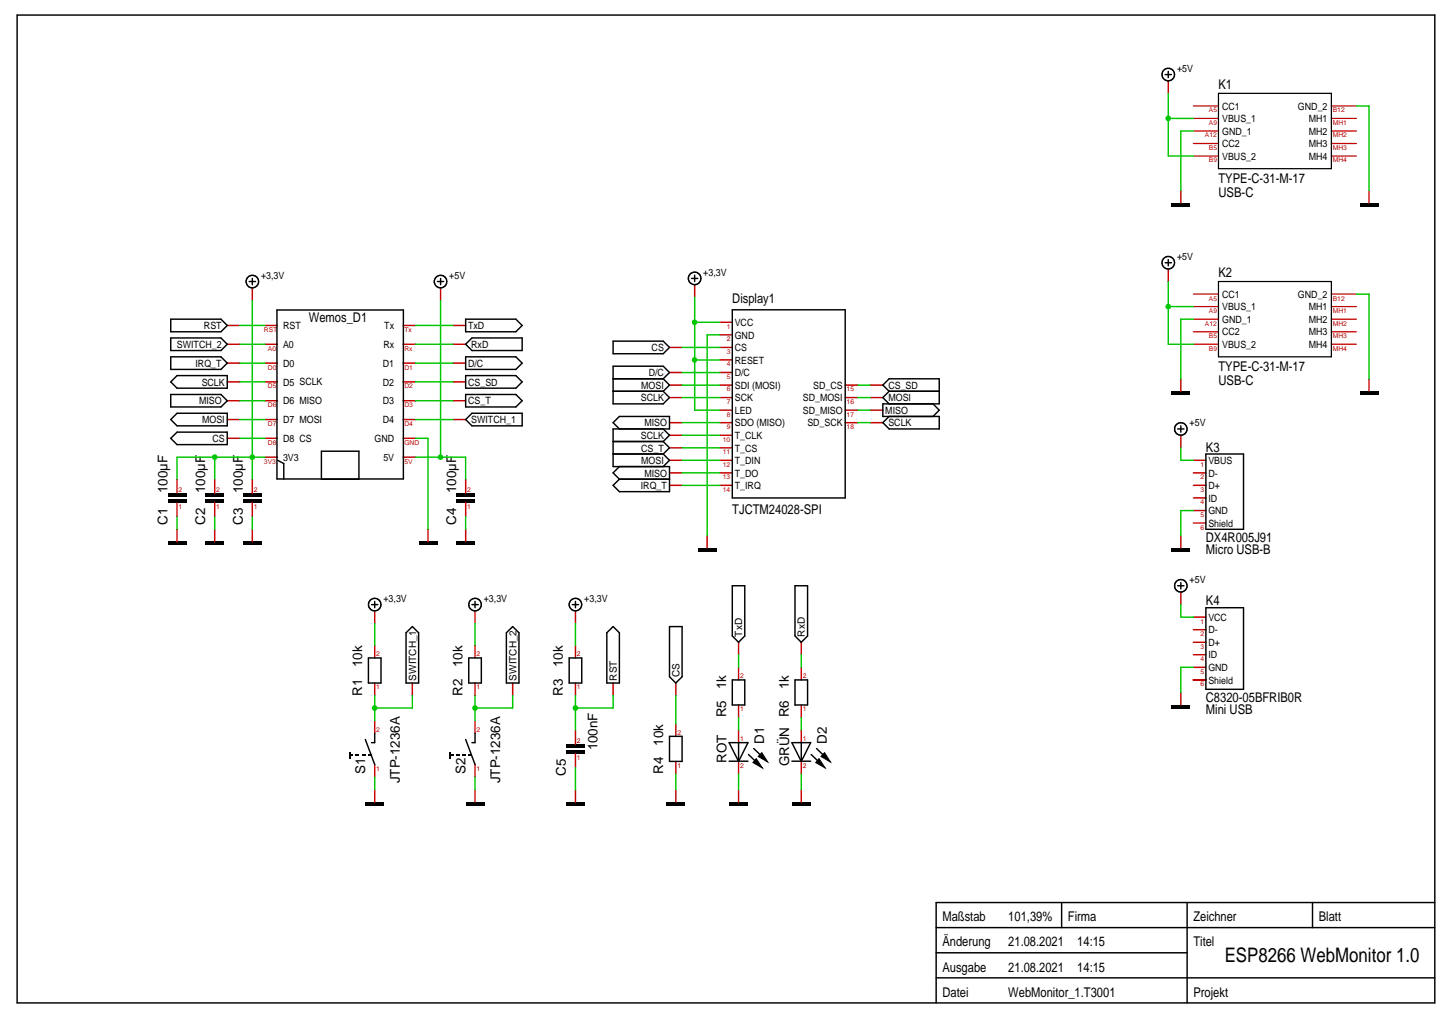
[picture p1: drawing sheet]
<svg xmlns="http://www.w3.org/2000/svg" width="297mm" height="210mm" viewBox="0 0 297 210" stroke-linecap="round" stroke-linejoin="round" font-family="sans-serif">
<g fill="#000">
<path d="M240.5 41.7h3.8v.6h-3.8zM279.1 41.7h3.9v.6h-3.9zM240.5 80.3h3.8v.6h-3.8zM279.1 80.3h3.9v.6h-3.9zM34.4 101.2h3.9v.7h-3.9zM34.4 102.5h3.9v.6h-3.9zM34.4 111.2h3.9v.6h-3.9zM42.1 101.2h3.9v.7h-3.9zM42.1 102.5h3.9v.6h-3.9zM42.1 111.2h3.9v.6h-3.9zM49.9 101.2h3.8v.7h-3.8zM49.9 102.5h3.8v.6h-3.8z"/>
<path d="M49.9 111.2h3.8v.6h-3.8zM85.9 111.2h3.9v.6h-3.9zM93.7 111.2h3.8v.6h-3.8zM93.7 101.2h3.8v.7h-3.8zM93.7 102.5h3.8v.6h-3.8zM143.2 112.5h3.9v.6h-3.9zM240.5 112.5h3.8v.6h-3.8zM71.8 154.8h.6v.3h-.6zM71.6 154.3h.3v1.3h-.3zM73 154.8h.7v.3h-.7zM74.3 154.8h.7v.3h-.7zM75.6 154.8h.7v.3h-.7z"/>
<path d="M92.4 154.8h.6v.3h-.6zM92.2 154.3h.3v1.3h-.3zM93.7 154.8h.6v.3h-.6zM95 154.8h.6v.3h-.6zM96.2 154.8h.7v.3h-.7zM116.2 152.7h3.9v.6h-3.9zM116.2 154h3.9v.6h-3.9zM240.5 144.7h3.8v.6h-3.8zM75 164.6h3.8v.6h-3.8zM95.6 164.6h3.9v.6h-3.9zM116.2 164.6h3.9v.6h-3.9zM136.8 164.6h3.9v.6h-3.9z"/>
<path d="M149.7 164.6h3.8v.6h-3.8zM162.6 164.6h3.8v.6h-3.8z"/>
</g>
<g fill="none" stroke="#c70000" stroke-width=".3">
<path d="M239.8 16.6v2.6M242.4 39.1v2.6M281 39.1v2.6M51.8 59.1v2.5M90.4 59.1v2.5M142.6 58.4v2.6M239.8 55.2v2.6M46.7 74.5h2.5M46.7 70.6h2.5M46.7 66.8h2.5M46.7 78.4h2.5M54.4 74.5h2.6"/>
<path d="M54.4 70.6h2.6M54.4 66.8h2.6M54.4 78.4h2.6M82.7 74.5h2.6M82.7 70.6h2.6M82.7 66.8h2.6M82.7 78.4h2.6M93 74.5h2.6M93 70.6h2.6M93 66.8h2.6M93 78.4h2.6M137.4 76.4h2.6"/>
<path d="M137.4 79h2.6M137.4 71.3h2.6M147.7 76.4h2.6M147.7 79h2.6M147.7 71.3h2.6M147.7 73.9h2.6M147.7 68.7h2.6M147.7 66.1h2.6M173.5 79h2.6M178.6 79h2.6M242.4 77.7v2.6M281 77.7v2.6"/>
<path d="M36.3 98.3v2.9M44.1 98.3v2.9M46.7 86.1h2.5M46.7 82.2h2.5M46.7 89.9h2.5M51.8 98.3v2.9M54.4 86.1h2.6M54.4 82.2h2.6M54.4 89.9h2.6M54.4 93.8h2.6M82.7 86.1h2.6M82.7 82.2h2.6"/>
<path d="M82.7 89.9h2.6M82.7 93.8h2.6M93 86.1h2.6M93 82.2h2.6M95.6 98.3v2.9M137.4 99.6h2.6M137.4 97h2.6M137.4 94.4h2.6M137.4 91.9h2.6M137.4 89.3h2.6M137.4 86.7h2.6M137.4 81.6h2.6"/>
<path d="M147.7 99.6h2.6M147.7 97h2.6M147.7 94.4h2.6M147.7 91.9h2.6M147.7 89.3h2.6M147.7 86.7h2.6M147.7 81.6h2.6M147.7 84.2h2.6M173.5 86.7h2.6M173.5 81.6h2.6M173.5 84.2h2.6M178.6 86.7h2.6"/>
<path d="M178.6 81.6h2.6M178.6 84.2h2.6M242.4 89.3v2.6M245 99.6h2.5M245 97h2.5M245 94.4h2.5M36.3 103.1v2.9M36.3 108.6v2.6M44.1 103.1v2.9M44.1 108.6v2.6M51.8 103.1v2.9M51.8 108.6v2.6"/>
<path d="M87.9 108.6v2.6M95.6 103.1v2.9M95.6 108.6v2.6M145.2 109.9v2.6M242.4 109.9v2.6M245 104.8h2.5M245 102.2h2.5M245 107.3h2.5M76.9 125.3v2.6M76.9 132.4v2.6M97.5 125.3v2.6M97.5 132.4v2.6"/>
<path d="M118.1 125.3v2.6M118.1 132.4v2.6M151.6 131.8v2.5M151.6 136.9v2.6M164.5 131.8v2.5M164.5 136.9v2.6M242.4 121.5v2.6M245 139.5h2.5M245 136.9h2.5M245 134.3h2.5M245 131.8h2.5M245 129.2h2.5"/>
<path d="M245 126.6h2.5M76.9 140.1v2.6M76.9 147.9v2.5M76.9 156.9v2.5M84.6 140.1v2.6M97.5 140.1v2.6M97.5 147.9v2.5M97.5 156.9v2.5M105.2 140.1v2.6M118.1 140.1v2.6M118.1 149.8v2.9M118.1 154.6v2.9"/>
<path d="M125.9 140.1v2.6M138.7 140.1v2.6M138.7 148.5v2.6M138.7 156.2v2.6M151.6 144.7v2.5M151.6 149.8v2.6M151.6 156.2v2.6M164.5 144.7v2.5M164.5 149.8v2.6M164.5 156.2v2.6M242.4 142.1v2.6M76.9 162v2.6"/>
<path d="M97.5 162v2.6M118.1 162v2.6M138.7 162v2.6M151.6 162v2.6M164.5 162v2.6"/>
</g>
<g fill="none" stroke="#000" stroke-width=".3">
<path d="M3.5 3.1h291v202.7h-291zM239.2 15.3h1.3M239.8 14.6v1.3M51.2 57.8h1.3M51.8 57.1v1.3M89.8 57.8h1.3M90.4 57.1v1.3M141.9 57.1h1.3M142.6 56.5v1.3M239.2 53.9h1.3M239.8 53.3v1.2M35.1 73.2h10.3l1.3 1.3-1.3 1.3h-10.3z"/>
<path d="M35.1 65.5h10.3l1.3 1.3-1.3 1.3h-10.3zM35.1 69.3h10.3l1.3 1.3-1.3 1.3h-10.3zM36.3 77.1h10.4v2.6h-10.4l-1.2-1.3zM56.9 63.6h25.9v34.7h-25.9zM95.6 73.2h10.3l1.3 1.3-1.3 1.3h-10.3zM95.6 65.5h10.3l1.3 1.3-1.3 1.3h-10.3zM95.6 77.1h10.3l1.3 1.3-1.3 1.3h-10.3zM96.9 69.3h10.3v2.6h-10.3l-1.3-1.3zM125.9 70h10.2l1.3 1.3-1.3 1.3h-10.2zM125.9 77.7h10.2M136.1 77.7l1.3-1.3-1.3-1.3h-10.2v7.8h10.2l1.3-1.3-1.3-1.3M136.1 77.7l1.3 1.3-1.3 1.3"/>
<path d="M150.3 63.6h23.2v38.6h-23.2zM35.1 80.9h10.3l1.3 1.3-1.3 1.3h-10.3zM35.1 89.9l1.2-1.2h10.4v2.5h-10.4zM36.3 84.8h10.4v2.6h-10.4l-1.2-1.3zM57 94.4l1.3 .7v3.2M66 92.6h7.7v5.7h-7.7zM95.6 86.1l1.3-1.3h10.3v2.6h-10.3zM95.6 80.9h10.3l1.3 1.3-1.3 1.3h-10.3zM125.9 93.2h10.2M125.9 90.6h10.2M125.9 80.3h10.2M127.1 88l-1.2-1.3 1.2-1.3h10.3v2.6h-11.5v7.7h11.5v5.2h-10.3l-1.2-1.3 1.2-1.3"/>
<path d="M127.1 98.3h10.3M127.1 95.7l-1.2 1.3 1.2 1.3M136.1 90.6l1.3 1.3-1.3 1.3M136.1 88l1.3 1.3-1.3 1.3M136.1 93.2l1.3 1.2-1.3 1.3M182.5 80.3l-1.3-1.3 1.3-1.3h10.3v5.2h-11.6v2.5h11.6v2.6h-10.3l-1.3-1.3 1.3-1.3M182.5 80.3h10.3M182.5 80.3l-1.3 1.3 1.3 1.3M191.5 82.9l1.3 1.3-1.3 1.2M241.7 88h1.3M242.4 87.4v1.3M247.5 93.2h7.8v15.4h-7.8z"/>
<path d="M242.4 119.5v1.3M75.6 135h2.6v5.1h-2.6zM76.3 124.1h1.3M76.9 123.4v1.3M83.4 129.8l1.2-1.2 1.3 1.2v10.3h-2.5zM96.2 135h2.6v5.1h-2.6zM96.9 124.1h1.3M97.5 123.4v1.3M103.9 129.8l1.3-1.2 1.3 1.2v10.3h-2.6zM116.8 135h2.6v5.1h-2.6zM117.5 124.1h1.3M118.1 123.4v1.3"/>
<path d="M124.6 129.8l1.3-1.2 1.2 1.2v10.3h-2.5zM137.4 128.6h2.6v10.3l-1.3 1.2-1.3-1.2zM150.3 120.2h2.6v10.3l-1.3 1.3-1.3-1.3zM150.3 139.5h2.6v5.2h-2.6zM163.2 120.2h2.6v10.3l-1.3 1.3-1.3-1.3zM163.2 139.5h2.6v5.2h-2.6zM241.7 120.2h1.3M247.5 124.7h7.8v16.7h-7.8zM75 151.7l1.9 5.2M76.9 150.4v2h-.6M95.6 151.7l1.9 5.2M97.5 150.4v2h-.6"/>
<path d="M137.4 151.1h2.6v5.1h-2.6zM149.7 156.2h3.8M149.7 152.4h3.8l-1.9 3.8zM151.6 152.4v3.8M153.6 154.8l2 1.9M154.7 153.6l1.9 1.8M162.6 156.2h3.8M162.6 152.4h3.8l-1.9 3.8zM164.5 152.4v3.8M166.5 154.8l1.9 1.9M167.6 153.6l1.9 1.8M192.2 195.5h51.5"/>
<path d="M192.2 190.3h102.3M217.9 185.2v5.1M243.7 185.2v20.6M269.4 185.2v5.1M294.5 185.2h-102.3v20.6M192.2 200.6h102.3"/>
<circle cx="239.8" cy="15.3" r="1.29"/>
<circle cx="51.8" cy="57.8" r="1.29"/>
<circle cx="90.4" cy="57.8" r="1.29"/>
<circle cx="142.6" cy="57.1" r="1.29"/>
<circle cx="239.8" cy="53.9" r="1.29"/>
<circle cx="242.4" cy="88" r="1.28"/>
<circle cx="76.9" cy="124" r="1.28"/>
<circle cx="97.5" cy="124" r="1.29"/>
<circle cx="118.1" cy="124" r="1.28"/>
<circle cx="242.4" cy="120.2" r="1.28"/>
</g>
<g fill="none" stroke="#c70000" stroke-width=".25">
<path d="M245 32h5.1M245 29.4h5.1M245 26.9h5.1M245 24.3h5.1M245 21.7h5.1M273.3 32h5.1M273.3 29.4h5.1M273.3 26.9h5.1M273.3 24.3h5.1M273.3 21.7h5.1M245 70.6h5.1M245 68.1h5.1"/>
<path d="M245 65.5h5.1M245 62.9h5.1M245 60.3h5.1M273.3 70.6h5.1M273.3 68.1h5.1M273.3 65.5h5.1M273.3 62.9h5.1M273.3 60.3h5.1"/>
</g>
<path d="M250.1 19.2h23.2v15.4h-23.2zM250.1 57.8h23.2v15.4h-23.2z" fill="none" stroke="#000" stroke-width=".25"/>
<path d="M155.2 155.7l1.3 1.9-1.9-1.1zM156.4 154.4l1.2 2-2-1.2zM168.1 155.7l1.3 1.9-2-1.1zM169.3 154.4l1.2 2-2-1.2z" fill="#000" stroke="#000" stroke-width=".21"/>
<path d="M49.2 70.6h5.2M151.6 147.2v2.6M164.5 147.2v2.6" fill="none" stroke="#00c700" stroke-width=".3"/>
<circle cx="97.5" cy="145.3" r=".58" fill="#00c700"/>
<path d="M97.5 142.7v5.2M105.2 142.7v2.6h-7.7" fill="none" stroke="#00c700" stroke-width=".3"/>
<circle cx="76.9" cy="145.3" r=".58" fill="#00c700"/>
<path d="M49.2 74.5h5.2M85.3 70.6h7.7M85.3 66.8h7.7M85.3 86.1h7.7M140 99.6h7.7M151.6 134.3v2.6M164.5 134.3v2.6M76.9 142.7v5.2M84.6 142.7v2.6h-7.7M118.1 145.3h7.8M118.1 142.7v7.1" fill="none" stroke="#00c700" stroke-width=".3"/>
<circle cx="118.1" cy="145.3" r=".58" fill="#00c700"/>
<path d="M49.2 66.8h5.2M85.3 74.5h7.7M140 76.4h7.7M239.8 70.6h5.2M85.3 82.2h7.7M140 91.9h7.7M125.9 142.7v2.6" fill="none" stroke="#00c700" stroke-width=".3"/>
<circle cx="239.8" cy="62.9" r=".58" fill="#00c700"/>
<path d="M239.8 32h5.2M239.8 57.8v12.8M239.8 62.9h5.2M242.4 91.9v2.5h2.6" fill="none" stroke="#00c700" stroke-width=".3"/>
<circle cx="239.8" cy="24.3" r=".58" fill="#00c700"/>
<path d="M239.8 19.2v12.8M239.8 24.3h5.2M95.6 93.8v4.5M242.4 124.1v2.5h2.6" fill="none" stroke="#00c700" stroke-width=".3"/>
<circle cx="90.4" cy="93.8" r=".58" fill="#00c700"/>
<g fill="none" stroke="#00c700" stroke-width=".3">
<path d="M245 26.9h-2.6v12.2M278.4 21.7h2.6v17.4M85.3 78.4h7.7M90.4 61.6v32.2M147.7 68.7h-2.5v41.2M176.1 79h2.5M245 65.5h-2.6v12.2M278.4 60.3h2.6v17.4M36.3 93.8v4.5M85.3 93.8h10.3M85.3 89.9h2.6v18.7M36.3 106v2.6"/>
<path d="M44.1 106v2.6M51.8 106v2.6M95.6 106v2.6M245 104.8h-2.6v5.1M76.9 127.9v4.5M245 136.9h-2.6v5.2M76.9 159.4v2.6M97.5 159.4v2.6M118.1 157.5v4.5M138.7 158.8v3.2M151.6 158.8v3.2M164.5 158.8v3.2"/>
</g>
<circle cx="44.1" cy="93.8" r=".58" fill="#00c700"/>
<path d="M36.3 93.8h15.5M44.1 93.8v4.5" fill="none" stroke="#00c700" stroke-width=".3"/>
<circle cx="51.8" cy="93.8" r=".58" fill="#00c700"/>
<path d="M51.8 93.8v4.5M97.5 127.9v4.5M118.1 127.9v4.5" fill="none" stroke="#00c700" stroke-width=".3"/>
<circle cx="142.6" cy="73.9" r=".57" fill="#00c700"/>
<path d="M142.6 66.1v7.8h5.1M142.6 84.2h5.1" fill="none" stroke="#00c700" stroke-width=".3"/>
<circle cx="142.6" cy="66.1" r=".57" fill="#00c700"/>
<g fill="none" stroke="#00c700" stroke-width=".3">
<path d="M49.2 78.4h5.2M51.8 61.6v32.2h2.6M140 71.3h7.7M140 79h7.7M142.6 61v5.1h5.1M142.6 73.9v10.3M49.2 82.2h5.2M49.2 89.9h5.2M49.2 86.1h5.2M140 97h7.7M140 86.7h7.7M140 94.4h7.7"/>
<path d="M140 81.6h7.7M140 89.3h7.7M176.1 86.7h2.5M176.1 84.2h2.5M176.1 81.6h2.5M138.7 142.7v5.8"/>
</g>
<text font-size="4.1" x="251.4" y="197.4">ESP8266 WebMonitor 1.0</text>
<g font-size="2.8">
<text x="250.1" y="18.2">K1</text>
<text x="250.1" y="40.4">USB-C</text>
<text x="250.1" y="37.5">TYPE-C-31-M-17</text>
<text x="250.1" y="56.9">K2</text>
<text x="150.3" y="62.3">Display1</text>
<text x="63.4" y="66.1">Wemos_D1</text>
<text x="250.1" y="76.2">TYPE-C-31-M-17</text>
<text x="250.1" y="79">USB-C</text>
<text x="247.5" y="92.6">K3</text>
<text x="34.4" y="101.2" transform="rotate(-90 34.4 101.2)">100µF</text>
<text x="42.1" y="101.2" transform="rotate(-90 42.1 101.2)">100µF</text>
<text x="49.9" y="101.2" transform="rotate(-90 49.9 101.2)">100µF</text>
<text x="93.7" y="101.2" transform="rotate(-90 93.7 101.2)">100µF</text>
<text x="34.4" y="107.7" transform="rotate(-90 34.4 107.7)">C1</text>
<text x="42.1" y="107.7" transform="rotate(-90 42.1 107.7)">C2</text>
<text x="49.9" y="107.7" transform="rotate(-90 49.9 107.7)">C3</text>
<text x="93.7" y="107.7" transform="rotate(-90 93.7 107.7)">C4</text>
<text x="150.3" y="105.4">TJCTM24028-SPI</text>
<text x="247.5" y="113.7">Micro USB-B</text>
<text x="247.5" y="111.1">DX4R005J91</text>
<text x="247.5" y="124.1">K4</text>
<text x="74.3" y="136.9" transform="rotate(-90 74.3 136.9)">10k</text>
<text x="95" y="136.9" transform="rotate(-90 95 136.9)">10k</text>
<text x="115.5" y="136.9" transform="rotate(-90 115.5 136.9)">10k</text>
<text x="74.3" y="142.7" transform="rotate(-90 74.3 142.7)">R1</text>
<text x="95" y="142.7" transform="rotate(-90 95 142.7)">R2</text>
<text x="115.5" y="142.7" transform="rotate(-90 115.5 142.7)">R3</text>
<text x="149" y="141.4" transform="rotate(-90 149 141.4)">1k</text>
<text x="161.9" y="141.4" transform="rotate(-90 161.9 141.4)">1k</text>
<text x="149" y="147.2" transform="rotate(-90 149 147.2)">R5</text>
<text x="161.9" y="147.2" transform="rotate(-90 161.9 147.2)">R6</text>
<text x="247.5" y="146.6">Mini USB</text>
<text x="247.5" y="144.1">C8320-05BFRIB0R</text>
<text x="122.6" y="154" transform="rotate(-90 122.6 154)">100nF</text>
<text x="136.1" y="153" transform="rotate(-90 136.1 153)">10k</text>
<text x="156.8" y="152.7" transform="rotate(-90 156.8 152.7)">D1</text>
<text x="169.7" y="152.7" transform="rotate(-90 169.7 152.7)">D2</text>
<text x="75" y="158.8" transform="rotate(-90 75 158.8)">S1</text>
<text x="82.1" y="160.7" transform="rotate(-90 82.1 160.7)">JTP-1236A</text>
<text x="95.6" y="158.8" transform="rotate(-90 95.6 158.8)">S2</text>
<text x="102.7" y="160.7" transform="rotate(-90 102.7 160.7)">JTP-1236A</text>
<text x="116.2" y="159.1" transform="rotate(-90 116.2 159.1)">C5</text>
<text x="136.1" y="158.8" transform="rotate(-90 136.1 158.8)">R4</text>
<text x="149.1" y="156.6" transform="rotate(-90 149.1 156.6)">ROT</text>
<text x="162" y="157.2" transform="rotate(-90 162 157.2)">GRÜN</text>
<text x="193.5" y="189.1">Maßstab</text>
<text x="207" y="189.1">101,39%</text>
<text x="219.2" y="189.1">Firma</text>
<text x="245" y="189.1">Zeichner</text>
<text x="270.7" y="189.1">Blatt</text>
<text x="193.5" y="194.2">Änderung</text>
<text x="207" y="194.2">21.08.2021</text>
<text x="221.1" y="194.2">14:15</text>
<text x="245" y="194.2">Titel</text>
<text x="193.5" y="199.3">Ausgabe</text>
<text x="207" y="199.3">21.08.2021</text>
<text x="221.1" y="199.3">14:15</text>
<text x="193.5" y="204.5">Datei</text>
<text x="207" y="204.5">WebMonitor_1.T3001</text>
<text x="245" y="204.5">Projekt</text>
</g>
<g font-size="2.1">
<text x="241.6" y="14.8">+5V</text>
<text x="250.9" y="22.5">CC1</text>
<text x="266.4" y="22.5">GND_2</text>
<text x="250.9" y="27.6">GND_1</text>
<text x="250.9" y="25.1">VBUS_1</text>
<text x="268.7" y="27.6">MH2</text>
<text x="268.7" y="25.1">MH1</text>
<text x="250.9" y="32.8">VBUS_2</text>
<text x="250.9" y="30.2">CC2</text>
<text x="268.7" y="32.8">MH4</text>
<text x="268.7" y="30.2">MH3</text>
<text x="241.6" y="53.4">+5V</text>
<text x="53.6" y="57.2">+3,3V</text>
<text x="92.2" y="57.2">+5V</text>
<text x="144.4" y="56.6">+3,3V</text>
<text x="250.9" y="63.7">VBUS_1</text>
<text x="250.9" y="61.1">CC1</text>
<text x="266.4" y="61.1">GND_2</text>
<text x="268.7" y="63.7">MH1</text>
<text x="36.3" y="71.4">SWITCH_2</text>
<text x="41.9" y="67.5">RST</text>
<text x="58.1" y="71.4">A0</text>
<text x="58.1" y="67.5">RST</text>
<text x="78.7" y="71.4">Rx</text>
<text x="78.9" y="67.5">Tx</text>
<text x="96.1" y="67.5">TxD</text>
<text x="96.7" y="71.4">RxD</text>
<text x="150.8" y="69.5">GND</text>
<text x="150.8" y="66.9">VCC</text>
<text x="250.9" y="71.4">VBUS_2</text>
<text x="250.9" y="68.8">CC2</text>
<text x="250.9" y="66.3">GND_1</text>
<text x="268.7" y="71.4">MH4</text>
<text x="268.7" y="68.8">MH3</text>
<text x="268.7" y="66.3">MH2</text>
<text x="40.1" y="75.3">IRQ_T</text>
<text x="58.1" y="75.3">D0</text>
<text x="78.6" y="75.3">D1</text>
<text x="96.1" y="75.3">D/C</text>
<text x="133.2" y="77.2">D/C</text>
<text x="133.8" y="72.1">CS</text>
<text x="150.8" y="77.2">D/C</text>
<text x="150.8" y="74.6">RESET</text>
<text x="150.8" y="72.1">CS</text>
<text x="40.9" y="83">MISO</text>
<text x="41.4" y="79.1">SCLK</text>
<text x="58.1" y="83">D6 MISO</text>
<text x="58.1" y="79.1">D5 SCLK</text>
<text x="78.6" y="83">D3</text>
<text x="78.6" y="79.1">D2</text>
<text x="96.1" y="79.1">CS_SD</text>
<text x="96.1" y="83">CS_T</text>
<text x="131.6" y="82.3">SCLK</text>
<text x="131.6" y="79.8">MOSI</text>
<text x="150.8" y="82.3">SCK</text>
<text x="150.8" y="79.8">SDI (MOSI)</text>
<text x="164.8" y="82.3">SD_MOSI</text>
<text x="166.9" y="79.8">SD_CS</text>
<text x="182.4" y="79.8">CS_SD</text>
<text x="182.4" y="82.3">MOSI</text>
<text x="41.5" y="86.8">MOSI</text>
<text x="58.1" y="86.8">D7 MOSI</text>
<text x="78.6" y="86.8">D4</text>
<text x="96.7" y="86.8">SWITCH_1</text>
<text x="132.3" y="87.5">MISO</text>
<text x="150.8" y="87.5">SDO (MISO)</text>
<text x="150.8" y="84.9">LED</text>
<text x="164.8" y="84.9">SD_MISO</text>
<text x="165.7" y="87.5">SD_SCK</text>
<text x="181.7" y="84.9">MISO</text>
<text x="182.4" y="87.5">SCLK</text>
<text x="244.2" y="87.5">+5V</text>
<text x="43.6" y="90.7">CS</text>
<text x="58.1" y="94.6">3V3</text>
<text x="58.1" y="90.7">D8 CS</text>
<text x="76.9" y="90.7">GND</text>
<text x="78.7" y="94.6">5V</text>
<text x="131.6" y="90.1">SCLK</text>
<text x="131.6" y="92.6">CS_T</text>
<text x="131.6" y="95.2">MOSI</text>
<text x="150.8" y="95.2">T_DIN</text>
<text x="150.8" y="92.6">T_CS</text>
<text x="150.8" y="90.1">T_CLK</text>
<text x="248.1" y="95.2">VBUS</text>
<text x="131.6" y="100.4">IRQ_T</text>
<text x="132.3" y="97.8">MISO</text>
<text x="150.8" y="100.4">T_IRQ</text>
<text x="150.8" y="97.8">T_DO</text>
<text x="248.1" y="100.4">D+</text>
<text x="248.1" y="97.8">D-</text>
<text x="248.1" y="105.5">GND</text>
<text x="248.1" y="102.9">ID</text>
<text x="248.1" y="108.1">Shield</text>
<text x="244.2" y="119.7">+5V</text>
<text x="78.7" y="123.5">+3,3V</text>
<text x="99.3" y="123.5">+3,3V</text>
<text x="119.9" y="123.5">+3,3V</text>
<text x="152.4" y="130.6" transform="rotate(-90 152.4 130.6)">TxD</text>
<text x="165.2" y="130.6" transform="rotate(-90 165.2 130.6)">RxD</text>
<text x="248.1" y="130">D-</text>
<text x="248.1" y="127.4">VCC</text>
<text x="248.1" y="137.7">GND</text>
<text x="248.1" y="135.1">ID</text>
<text x="248.1" y="132.5">D+</text>
<text x="85.4" y="139.6" transform="rotate(-90 85.4 139.6)">SWITCH_1</text>
<text x="106" y="139.6" transform="rotate(-90 106 139.6)">SWITCH_2</text>
<text x="126.6" y="139.6" transform="rotate(-90 126.6 139.6)">RST</text>
<text x="139.5" y="139" transform="rotate(-90 139.5 139)">CS</text>
<text x="248.1" y="140.3">Shield</text>
</g>
<g font-size="1.4" fill="#c70000">
<text x="248.2" y="23.1">A5</text>
<text x="273.6" y="23.1">B12</text>
<text x="247.4" y="28.2">A12</text>
<text x="248.2" y="25.6">A9</text>
<text x="273.6" y="28.2">MH2</text>
<text x="273.6" y="25.6">MH1</text>
<text x="248.2" y="33.3">B9</text>
<text x="248.2" y="30.8">B5</text>
<text x="273.6" y="33.3">MH4</text>
<text x="273.6" y="30.8">MH3</text>
<text x="248.2" y="64.2">A9</text>
<text x="248.2" y="61.7">A5</text>
<text x="273.6" y="64.2">MH1</text>
<text x="273.6" y="61.7">B12</text>
<text x="54.2" y="68.1">RST</text>
<text x="55" y="72">A0</text>
<text x="83" y="72">Rx</text>
<text x="83" y="68.1">Tx</text>
<text x="149.2" y="70">2</text>
<text x="149.2" y="67.5">1</text>
<text x="247.4" y="66.8">A12</text>
<text x="248.2" y="72">B9</text>
<text x="248.2" y="69.4">B5</text>
<text x="273.6" y="72">MH4</text>
<text x="273.6" y="69.4">MH3</text>
<text x="273.6" y="66.8">MH2</text>
<text x="55" y="75.8">D0</text>
<text x="83" y="75.8">D1</text>
<text x="149.2" y="77.7">5</text>
<text x="149.2" y="75.2">4</text>
<text x="149.2" y="72.6">3</text>
<text x="55" y="83.5">D6</text>
<text x="55" y="79.7">D5</text>
<text x="83" y="83.5">D3</text>
<text x="83" y="79.7">D2</text>
<text x="149.2" y="82.9">7</text>
<text x="149.2" y="80.3">6</text>
<text x="173.8" y="82.9">16</text>
<text x="173.8" y="80.3">15</text>
<text x="55" y="87.4">D7</text>
<text x="83" y="87.4">D4</text>
<text x="149.2" y="88.1">9</text>
<text x="149.2" y="85.5">8</text>
<text x="173.8" y="88.1">18</text>
<text x="173.8" y="85.5">17</text>
<text x="54.2" y="95.1">3V3</text>
<text x="55" y="91.3">D8</text>
<text x="83" y="95.1">5V</text>
<text x="83" y="91.3">GND</text>
<text x="148.4" y="95.8">12</text>
<text x="148.4" y="93.2">11</text>
<text x="148.4" y="90.6">10</text>
<text x="246.4" y="95.8">1</text>
<text x="36.7" y="100.9">2</text>
<text x="44.4" y="100.9">2</text>
<text x="52.1" y="100.9">2</text>
<text x="95.9" y="100.9">2</text>
<text x="148.4" y="100.9">14</text>
<text x="148.4" y="98.3">13</text>
<text x="246.4" y="100.9">3</text>
<text x="246.4" y="98.3">2</text>
<text x="36.7" y="104.5">1</text>
<text x="44.4" y="104.5">1</text>
<text x="52.1" y="104.5">1</text>
<text x="95.9" y="104.5">1</text>
<text x="246.4" y="106.1">5</text>
<text x="246.4" y="103.5">4</text>
<text x="246.4" y="108.6">6</text>
<text x="246.4" y="130.5">2</text>
<text x="246.4" y="128">1</text>
<text x="77.2" y="134.7">2</text>
<text x="97.8" y="134.7">2</text>
<text x="118.4" y="134.7">2</text>
<text x="246.4" y="135.7">4</text>
<text x="246.4" y="133.1">3</text>
<text x="77.2" y="141.5">1</text>
<text x="97.8" y="141.5">1</text>
<text x="118.4" y="141.5">1</text>
<text x="151.9" y="139.2">2</text>
<text x="164.8" y="139.2">2</text>
<text x="246.4" y="140.8">6</text>
<text x="246.4" y="138.2">5</text>
<text x="151.9" y="146">1</text>
<text x="164.8" y="146">1</text>
<text x="77.2" y="150.1">2</text>
<text x="97.8" y="150.1">2</text>
<text x="118.4" y="152.4">2</text>
<text x="118.4" y="155.9">1</text>
<text x="139" y="150.8">2</text>
<text x="151.9" y="152.1">1</text>
<text x="164.8" y="152.1">1</text>
<text x="77.2" y="158.2">1</text>
<text x="97.8" y="158.2">1</text>
<text x="139" y="157.5">1</text>
<text x="151.9" y="157.5">2</text>
<text x="164.8" y="157.5">2</text>
</g>
</svg>
